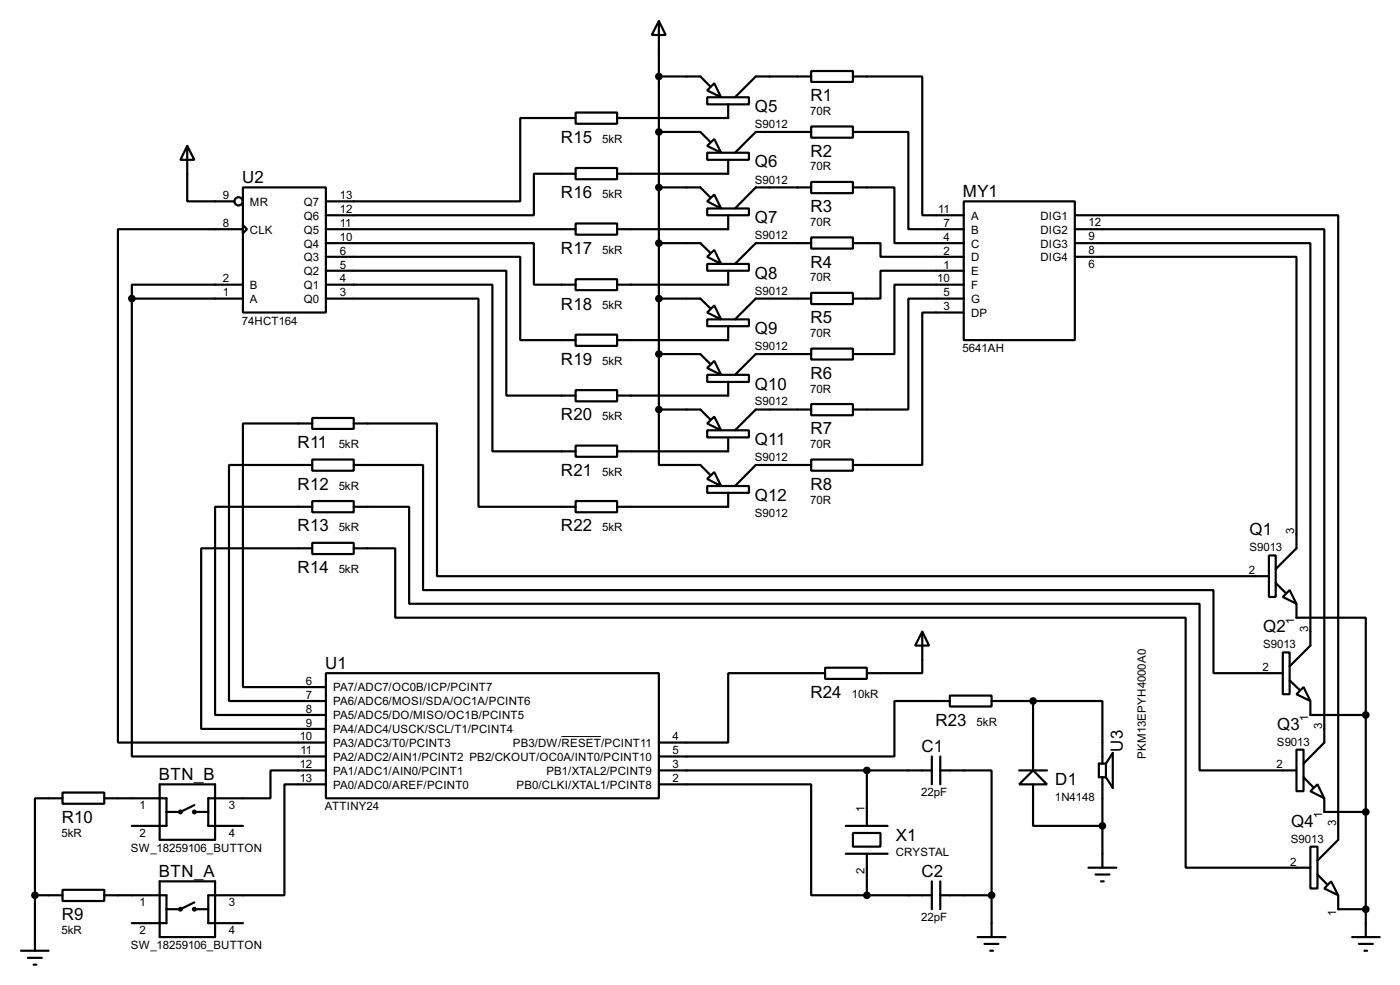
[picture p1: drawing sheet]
<svg xmlns="http://www.w3.org/2000/svg" width="256mm" height="180mm" viewBox="0 0 256 180" stroke-linecap="round" stroke-linejoin="round" font-family="sans-serif">
<g fill="none" stroke="#000" stroke-width=".4">
<path d="M120.7 3.9l1.3 2.5h-2.6zM120.7 3.9v71.1M120.7 14h7.6l1.8 1.8M129.6 16.6l1.3-1.3 1.2 2.5zM129.6 17.8h7.6v1.3h-7.6zM133.4 19.1v2.5h-20.3M148.6 13h7.7v2h-7.7zM148.6 14h-10.1l-3.8 3.8M156.3 14h12.7v25.4h7.6M34.3 26.7l1.3 2.6h-2.5zM34.3 26.7v10.2h8.7M44.5 34.3h15.2v22.9h-15.2z"/>
<path d="M105.5 20.6h7.6v2.1h-7.6zM105.5 30.8h7.6v2h-7.6zM105.5 21.6h-10.2v15.3h-35.6M105.5 31.8h-7.7v7.6h-38.1M120.7 24.2h7.6l1.8 1.8M120.7 34.3h7.6l1.8 1.8M129.6 26.7l1.3-1.2 1.2 2.5zM129.6 28h7.6v1.3h-7.6zM129.6 36.9l1.3-1.3 1.2 2.6zM129.6 38.2h7.6v1.2h-7.6zM133.4 39.4v2.6h-20.3M133.4 29.3v2.5h-20.3"/>
<path d="M148.6 23.2h7.7v2h-7.7zM148.6 33.3h7.7v2.1h-7.7zM148.6 24.2h-10.1l-3.8 3.8M148.6 34.3h-10.1l-3.8 3.9M156.3 24.2h10.1v17.8h10.2M156.3 34.3h7.6v10.2h12.7M176.6 36.9h20.3v25.4h-20.3zM196.9 39.4h48.3v114.3l-3.8 3.8M24.2 54.7v83.8h35.5M24.2 54.7h20.3M44.5 41.2l.8 .8-.8 .7zM44.5 42h-22.9v93.9h38.1"/>
<path d="M44.5 52.1h-20.3v2.6M59.7 44.5h38.1v7.6h7.7M59.7 47h35.6v15.3h10.2M59.7 49.6h33.1v22.8h12.7M59.7 52.1h30.5v30.5h15.3M59.7 54.7h28v38.1h17.8M59.7 42h45.8M105.5 40.9h7.6v2.1h-7.6zM105.5 51.1h7.6v2h-7.6zM120.7 54.7h7.6l1.8 1.7M120.7 44.5h7.6l1.8 1.8M129.6 47l1.3-1.2 1.2 2.5z"/>
<path d="M129.6 48.3h7.6v1.3h-7.6zM129.6 57.2l1.3-1.3 1.2 2.6zM129.6 58.5h7.6v1.2h-7.6zM133.4 49.6v2.5h-20.3M133.4 59.7v2.6h-20.3M148.6 43.5h7.7v2h-7.7zM148.6 53.6h7.7v2.1h-7.7zM148.6 54.7h-10.1l-3.8 3.8M148.6 44.5h-10.1l-3.8 3.8M156.3 44.5h5v2.5h15.3M176.6 49.6h-15.3v5.1h-5M176.6 52.1h-12.7v12.7h-7.6"/>
<path d="M176.6 54.7h-10.2v20.3h-10.1M176.6 57.2h-7.6v27.9h-12.7M196.9 47h40.6v53.4l-3.8 3.8M196.9 44.5h43.2v73.7l-3.8 3.8M196.9 42h45.7v93.9l-3.8 3.9M57.2 76.5h7.6v2h-7.6zM57.2 77.5h-12.7v48.3h15.2M64.8 77.5h15.3v28h152.4M105.5 61.3h7.6v2h-7.6zM105.5 71.4h7.6v2.1h-7.6zM120.7 75v10.1h7.6l1.8 1.8M120.7 64.8h7.6l1.8 1.8"/>
<path d="M120.7 75h7.6l1.8 1.8M129.6 67.4l1.3-1.3 1.2 2.5zM129.6 68.6h7.6v1.3h-7.6zM129.6 77.5l1.3-1.2 1.2 2.5zM129.6 78.8h7.6v1.3h-7.6zM133.4 69.9v2.5h-20.3M148.6 63.8h7.7v2h-7.7zM148.6 74h7.7v2h-7.7zM148.6 64.8h-10.1l-3.8 3.8M148.6 75h-10.1l-3.8 3.8M57.2 84.1h7.6v2.1h-7.6zM57.2 91.7h7.6v2.1h-7.6z"/>
<path d="M57.2 99.4h7.6v2h-7.6zM57.2 85.1h-15.2v43.2h17.7M57.2 92.8h-17.8v38.1h20.3M64.8 85.1h12.7v22.9h144.8v15.2h12.7M64.8 92.8h10.2v17.7h144.8v30.5h17.7M105.5 81.6h7.6v2h-7.6zM105.5 91.7h7.6v2.1h-7.6zM129.6 87.7l1.3-1.3 1.2 2.6zM129.6 89h7.6v1.2h-7.6zM133.4 80.1v2.5h-20.3M133.4 90.2v2.6h-20.3M148.6 84.1h7.7v2.1h-7.7z"/>
<path d="M148.6 85.1h-10.1l-3.8 3.9M57.2 100.4h-20.3v33h22.8M64.8 100.4h7.6v12.7h144.8v45.7h22.9M169 115.6l1.2 2.6h-2.5zM169 115.6v7.6h-10.2M232.5 101.7h1.2v7.6h-1.2zM233.7 106.7l1.8 1.8M235 119.4h1.3v7.7h-1.3zM236.3 108l1.2 2.5-2.5-1.2zM237.5 110.5v2.6h12.7v17.8M59.7 123.2h61v22.9h-61zM151.2 122.2h7.6v2.1h-7.6z"/>
<path d="M151.2 123.2h-17.8v12.7h-12.7M170.7 138.5v5.1M172.3 138.5v5.1M174 127.3h7.7v2h-7.7zM174 128.3h-10.1v10.2h-43.2M181.7 128.3h7.6M189.3 128.3h12.7v11.5M189.3 128.3v12.7M202.6 139.8h-1.3v2.5h1.3M202.6 139.8v2.5M202.6 139.8l1.3-2v6.4l-1.3-1.9M236.3 124.5l1.8 1.8"/>
<path d="M237.5 127.1l1.3-1.3 1.3 2.5zM237.5 137.2h1.3v7.6h-1.3zM240.1 128.3v2.6h10.1M250.2 130.9v40.6M11.5 145.1h7.6v2h-7.6zM11.5 146.1h-5.1v17.8M19.1 146.1h11.4v5.1h-6.3M29.3 143.6h10.1v10.1h-10.1zM35.6 147.4l-2.5 1.2h-2.6M35.6 148.6h2.6M59.7 141h-10.1v5.1h-11.4v5.1h6.3M59.7 143.6h-7.6v20.3h-13.9v5.1h6.3"/>
<path d="M120.7 143.6h27.9v20.3h10.2M120.7 141h50M155 151.2h7.6M155 156.3h7.6M156.3 152.5h5v2.5h-5zM158.8 141v10.2M158.8 156.3v7.6M172.3 141h9.4v22.9M186.7 141h5.1M189.3 141l2.5 2.6h-5.1zM189.3 143.6v7.6h12.7M199.4 158.8h5.1"/>
<path d="M202 142.3v16.5M238.8 142.3l1.8 1.8M240.1 144.8l1.3-1.2 1.2 2.5zM240.1 155h1.3v7.6h-1.3zM242.6 146.1v2.5h7.6M3.9 174h5M5.1 175.3h2.6M6.2 176.6h.5M6.4 163.9h5.1M6.4 163.9v10.1M11.5 162.9h7.6v2h-7.6zM19.1 163.9h11.4v5.1h-6.3"/>
<path d="M29.3 161.3h10.1v10.2h-10.1zM35.6 165.2l-2.5 1.2h-2.6M35.6 166.4h2.6M158.8 163.9h11.9M170.7 161.3v5.1M172.3 163.9h9.4M172.3 161.3v5.1M179.1 171.5h5.1M180.4 172.8h2.5M181.4 174h.5M181.7 163.9v7.6M200.7 160.1h2.6"/>
<path d="M201.7 161.3h.5M241.4 160.1l1.7 1.8M243.9 161.3l1.3 2.6-2.6-1.3zM245.2 163.9v2.5h5M247.7 171.5h5.1M249 172.8h2.5M250 174h.5"/>
<circle cx="43.7" cy="36.9" r=".75"/>
<circle cx="33.1" cy="148.6" r=".25"/>
<circle cx="35.6" cy="148.6" r=".25"/>
<circle cx="33.1" cy="166.4" r=".25"/>
<circle cx="35.6" cy="166.4" r=".25"/>
</g>
<path d="M102.9 134.8h7.2" fill="none" stroke="#000" stroke-width=".18"/>
<g fill="#000" stroke="#000" stroke-width=".4">
<circle cx="120.7" cy="14" r=".5"/>
<circle cx="120.7" cy="24.2" r=".5"/>
<circle cx="120.7" cy="34.3" r=".5"/>
<circle cx="24.1" cy="54.7" r=".5"/>
<circle cx="120.7" cy="44.5" r=".5"/>
<circle cx="120.7" cy="54.7" r=".5"/>
<circle cx="120.7" cy="64.8" r=".5"/>
<circle cx="120.7" cy="75" r=".5"/>
<circle cx="189.2" cy="128.3" r=".5"/>
<circle cx="250.2" cy="130.9" r=".5"/>
<circle cx="158.8" cy="141" r=".5"/>
<circle cx="201.9" cy="151.2" r=".5"/>
<circle cx="250.2" cy="148.6" r=".5"/>
<circle cx="6.4" cy="163.9" r=".5"/>
<circle cx="158.8" cy="163.9" r=".5"/>
<circle cx="181.6" cy="163.9" r=".5"/>
<circle cx="250.2" cy="166.4" r=".5"/>
</g>
<g font-size="3.5">
<text x="138.3" y="20.5">Q5</text>
<text x="148.5" y="18.5">R1</text>
<text x="102.8" y="26.1">R15</text>
<text x="148.5" y="28.7">R2</text>
<text x="44.4" y="33.5">U2</text>
<text x="138.3" y="30.7">Q6</text>
<text x="102.8" y="36.3">R16</text>
<text x="138.3" y="40.9">Q7</text>
<text x="148.5" y="38.8">R3</text>
<text x="176.4" y="36">MY1</text>
<text x="102.8" y="46.5">R17</text>
<text x="138.3" y="51">Q8</text>
<text x="148.5" y="49">R4</text>
<text x="102.8" y="56.7">R18</text>
<text x="148.5" y="59.2">R5</text>
<text x="138.3" y="61.2">Q9</text>
<text x="102.8" y="66.8">R19</text>
<text x="138.3" y="71.3">Q10</text>
<text x="148.5" y="69.4">R6</text>
<text x="102.8" y="76.9">R20</text>
<text x="54.5" y="82.1">R11</text>
<text x="138.3" y="81.5">Q11</text>
<text x="148.5" y="79.5">R7</text>
<text x="54.5" y="89.6">R12</text>
<text x="102.8" y="87.1">R21</text>
<text x="148.5" y="89.6">R8</text>
<text x="138.3" y="91.7">Q12</text>
<text x="54.5" y="97.3">R13</text>
<text x="102.8" y="97.3">R22</text>
<text x="228.9" y="98">Q1</text>
<text x="54.5" y="104.9">R14</text>
<text x="231.4" y="115.8">Q2</text>
<text x="59.6" y="122.4">U1</text>
<text x="148.5" y="127.8">R24</text>
<text x="168.8" y="137.7">C1</text>
<text x="171.4" y="132.9">R23</text>
<text x="205.7" y="137.5" transform="rotate(-90 205.7 137.5)">U3</text>
<text x="234" y="133.6">Q3</text>
<text x="29.1" y="142.8">BTN_B</text>
<text x="193.3" y="143.7">D1</text>
<text x="11.3" y="150.6">R10</text>
<text x="164.1" y="153.9">X1</text>
<text x="236.5" y="151.3">Q4</text>
<text x="29.1" y="160.5">BTN_A</text>
<text x="168.8" y="160.5">C2</text>
<text x="11.3" y="168.4">R9</text>
</g>
<g font-size="2.4">
<text x="138.3" y="23.4">S9012</text>
<text x="148.4" y="21">70R</text>
<text x="110.3" y="26.1">5kR</text>
<text x="138.3" y="33.6">S9012</text>
<text x="148.4" y="31.2">70R</text>
<text x="40.8" y="41.6">8</text>
<text x="40.8" y="36.5">9</text>
<text x="45.8" y="37.7">MR</text>
<text x="55.6" y="40.2">Q6</text>
<text x="55.6" y="37.7">Q7</text>
<text x="62.3" y="41.6">11</text>
<text x="62.3" y="39">12</text>
<text x="62.3" y="36.5">13</text>
<text x="110.3" y="36.3">5kR</text>
<text x="148.4" y="41.3">70R</text>
<text x="171.9" y="39">11</text>
<text x="172.9" y="41.6">7</text>
<text x="177.9" y="40.2">A</text>
<text x="190.6" y="40.2">DIG1</text>
<text x="199.4" y="41.4">12</text>
<text x="45.8" y="42.7">CLK</text>
<text x="55.6" y="47.8">Q3</text>
<text x="55.6" y="45.3">Q4</text>
<text x="55.6" y="42.7">Q5</text>
<text x="62.3" y="46.6">6</text>
<text x="62.3" y="44.1">10</text>
<text x="110.3" y="46.5">5kR</text>
<text x="138.3" y="43.7">S9012</text>
<text x="172.9" y="44.1">4</text>
<text x="172.9" y="46.6">2</text>
<text x="177.9" y="42.7">B</text>
<text x="177.9" y="45.3">C</text>
<text x="177.9" y="47.8">D</text>
<text x="190.6" y="42.7">DIG2</text>
<text x="190.6" y="45.3">DIG3</text>
<text x="190.6" y="47.8">DIG4</text>
<text x="199.4" y="43.9">9</text>
<text x="199.4" y="46.5">8</text>
<text x="40.8" y="51.7">2</text>
<text x="45.8" y="52.9">B</text>
<text x="55.6" y="52.9">Q1</text>
<text x="55.6" y="50.4">Q2</text>
<text x="62.3" y="51.7">4</text>
<text x="62.3" y="49.2">5</text>
<text x="138.3" y="53.9">S9012</text>
<text x="148.4" y="51.5">70R</text>
<text x="171.7" y="51.7">10</text>
<text x="172.9" y="49.2">1</text>
<text x="177.9" y="50.4">E</text>
<text x="177.9" y="52.9">F</text>
<text x="199.4" y="49">6</text>
<text x="40.8" y="54.3">1</text>
<text x="44.3" y="59.4">74HCT164</text>
<text x="45.8" y="55.4">A</text>
<text x="55.6" y="55.4">Q0</text>
<text x="62.3" y="54.3">3</text>
<text x="110.3" y="56.6">5kR</text>
<text x="172.9" y="54.3">5</text>
<text x="172.9" y="56.8">3</text>
<text x="177.9" y="55.4">G</text>
<text x="177.9" y="58">DP</text>
<text x="138.3" y="64.1">S9012</text>
<text x="148.4" y="61.7">70R</text>
<text x="176.4" y="64.5">5641AH</text>
<text x="110.3" y="66.7">5kR</text>
<text x="148.4" y="71.9">70R</text>
<text x="110.3" y="76.9">5kR</text>
<text x="138.3" y="74.2">S9012</text>
<text x="62.1" y="82">5kR</text>
<text x="148.4" y="82">70R</text>
<text x="62.1" y="89.6">5kR</text>
<text x="110.3" y="87.1">5kR</text>
<text x="138.3" y="84.4">S9012</text>
<text x="138.3" y="94.5">S9012</text>
<text x="148.4" y="92.2">70R</text>
<text x="62.1" y="97.3">5kR</text>
<text x="110.3" y="97.3">5kR</text>
<text x="228.9" y="100.9">S9013</text>
<text x="237.1" y="97.8" transform="rotate(-90 237.1 97.8)">3</text>
<text x="62.1" y="104.9">5kR</text>
<text x="228.8" y="105.1">2</text>
<text x="231.4" y="118.7">S9013</text>
<text x="237.1" y="114.2" transform="rotate(-90 237.1 114.2)">1</text>
<text x="239.7" y="115.6" transform="rotate(-90 239.7 115.6)">3</text>
<text x="56.1" y="125.4">6</text>
<text x="231.3" y="122.8">2</text>
<text x="56.1" y="127.9">7</text>
<text x="56.1" y="130.5">8</text>
<text x="61" y="126.6">PA7/ADC7/OC0B/ICP/PCINT7</text>
<text x="61" y="129.1">PA6/ADC6/MOSI/SDA/OC1A/PCINT6</text>
<text x="61" y="131.7">PA5/ADC5/DO/MISO/OC1B/PCINT5</text>
<text x="156.1" y="127.7">10kR</text>
<text x="239.7" y="132" transform="rotate(-90 239.7 132)">1</text>
<text x="54.9" y="135.5">10</text>
<text x="56.1" y="133">9</text>
<text x="61" y="134.2">PA4/ADC4/USCK/SCL/T1/PCINT4</text>
<text x="61" y="136.7">PA3/ADC3/T0/PCINT3</text>
<text x="93.9" y="136.7">PB3/DW/RESET/PCINT11</text>
<text x="123.2" y="135.5">4</text>
<text x="178.9" y="132.8">5kR</text>
<text x="233.9" y="136.5">S9013</text>
<text x="242.2" y="133.4" transform="rotate(-90 242.2 133.4)">3</text>
<text x="54.9" y="140.6">12</text>
<text x="54.9" y="143.2">13</text>
<text x="55.1" y="138.1">11</text>
<text x="61" y="139.3">PA2/ADC2/AIN1/PCINT2 PB2/CKOUT/OC0A/INT0/PCINT10</text>
<text x="61" y="141.8">PA1/ADC1/AIN0/PCINT1</text>
<text x="100.1" y="141.8">PB1/XTAL2/PCINT9</text>
<text x="123.2" y="143.2">2</text>
<text x="123.2" y="140.6">3</text>
<text x="123.2" y="138.1">5</text>
<text x="209.9" y="138.9" transform="rotate(-90 209.9 138.9)">PKM13EPYH4000A0</text>
<text x="233.9" y="140.6">2</text>
<text x="25.6" y="148.1">1</text>
<text x="42" y="148.1">3</text>
<text x="59.5" y="148.3">ATTINY24</text>
<text x="61" y="144.4">PA0/ADC0/AREF/PCINT0</text>
<text x="94.6" y="144.4">PB0/CLKI/XTAL1/PCINT8</text>
<text x="158.4" y="148.6" transform="rotate(-90 158.4 148.6)">1</text>
<text x="168.8" y="145.8">22pF</text>
<text x="193.3" y="146.6">1N4148</text>
<text x="242.2" y="149.8" transform="rotate(-90 242.2 149.8)">1</text>
<text x="11.3" y="153.1">5kR</text>
<text x="24" y="155.9">SW_18259106_BUTTON</text>
<text x="25.6" y="153.2">2</text>
<text x="42" y="153.2">4</text>
<text x="236.5" y="154.3">S9013</text>
<text x="244.8" y="151.2" transform="rotate(-90 244.8 151.2)">3</text>
<text x="158.4" y="160" transform="rotate(-90 158.4 160)">2</text>
<text x="164.1" y="156.8">CRYSTAL</text>
<text x="236.4" y="158.4">2</text>
<text x="25.6" y="165.9">1</text>
<text x="42" y="165.9">3</text>
<text x="244.8" y="167.6" transform="rotate(-90 244.8 167.6)">1</text>
<text x="11.3" y="170.9">5kR</text>
<text x="24" y="173.7">SW_18259106_BUTTON</text>
<text x="25.6" y="171">2</text>
<text x="42" y="171">4</text>
<text x="168.8" y="168.6">22pF</text>
</g>
</svg>
